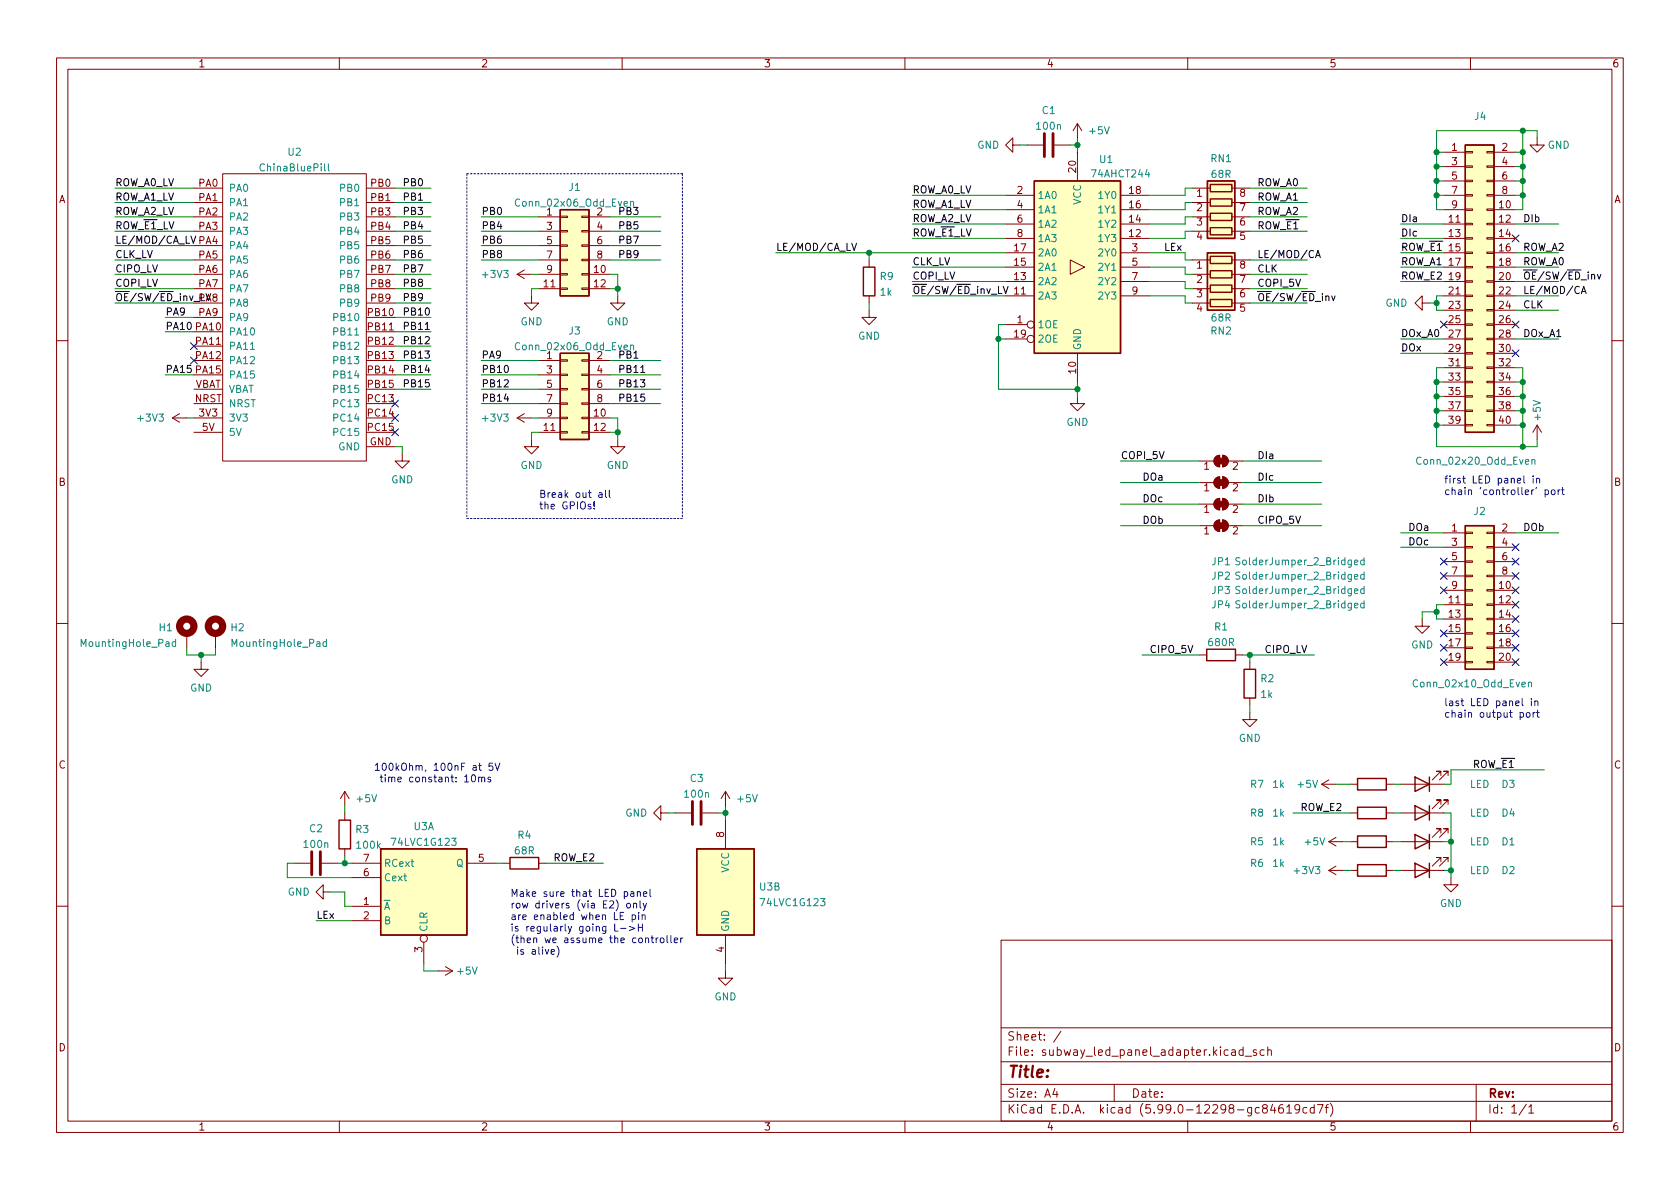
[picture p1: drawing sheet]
<svg xmlns="http://www.w3.org/2000/svg" width="297mm" height="210mm" viewBox="0 0 297 210" stroke-linecap="round" stroke-linejoin="round" font-family="sans-serif">
<g fill="none" stroke="#840000" stroke-width=".18">
<path d="M10 10.2h277v190.1h-277zM12 12.2h273v186.1h-273zM60 10.2v2M110 10.2v2M160 10.2v2M210 10.2v2M260 10.2v2M34.3 33.3h5.1M34.3 35.8h5.1M34.3 38.3h5.1M39.4 30.7h25.4v50.8h-25.4zM64.8 33.3h5"/>
<path d="M64.8 35.8h5M64.8 38.3h5M95.2 38.3h3.9M99.1 38.2h1.2v.3h-1.2zM102.9 38.2h1.2v.3h-1.2zM104.1 38.3h3.8M177.8 39.6h5.1M177.8 37.1h5.1M177.8 34.5h5.1M179.1 25.6v-1.2l-1.3 1.2 1.3 1.3v-1.3h1.2M181.6 25.6h2.8M186.4 25.6h2.8"/>
<path d="M190.5 21.8v2.6M190.5 26.9v5.1M190.5 21.8l-.8 1.3M190.5 21.8l.8 1.3M198.1 39.6h5.1M198.1 37.1h5.1M198.1 34.5h5.1M210.8 33.3h3.2M210.8 35.8h3.2M210.8 38.3h3.2M217.8 33.3h3.2M217.8 35.8h3.2"/>
<path d="M217.8 38.3h3.2M255.3 39.6h3.8M255.3 37.1h3.8M255.3 34.5h3.8M255.3 26.9h3.8M255.3 29.5h3.8M255.3 32h3.8M259.1 39.5h1.2v.2h-1.2zM259.1 37h1.2v.2h-1.2zM259.1 34.4h1.2v.3h-1.2zM259.1 31.9h1.2v.2h-1.2zM259.1 29.3h1.2v.3h-1.2z"/>
<path d="M259.1 26.8h1.2v.2h-1.2zM262.9 39.5h1.3v.2h-1.3zM262.9 37h1.3v.2h-1.3zM262.9 34.4h1.3v.3h-1.3zM262.9 31.9h1.3v.2h-1.3zM262.9 29.3h1.3v.3h-1.3zM262.9 26.8h1.3v.2h-1.3zM264.2 39.6h3.8M264.2 37.1h3.8M264.2 34.5h3.8M264.2 26.9h3.8M264.2 29.5h3.8"/>
<path d="M264.2 32h3.8M271.8 24.4v1.2h1.2l-1.2 1.3-1.3-1.3h1.3M34.3 46h5.1M34.3 48.5h5.1M34.3 51h5.1M34.3 53.6h5.1M34.3 58.7h5.1M34.3 40.9h5.1M34.3 43.4h5.1M34.3 56.1h5.1M64.8 46h5M64.8 48.5h5"/>
<path d="M64.8 51h5M64.8 53.6h5M64.8 58.7h5M64.8 40.9h5M64.8 43.4h5M64.8 56.1h5M91.4 48.5h2.6M91.4 48.5l1.3 .8M92.7 47.7l-1.3 .8M94 52.3v1.3h1.2l-1.2 1.3-1.3-1.3h1.3M95.2 46h3.9M95.2 48.5h3.9"/>
<path d="M95.2 51h3.9M95.2 40.9h3.9M95.2 43.4h3.9M99.1 50.9h1.2v.3h-1.2zM99.1 48.4h1.2v.2h-1.2zM99.1 45.8h1.2v.3h-1.2zM99.1 43.3h1.2v.3h-1.2zM99.1 40.8h1.2v.2h-1.2zM102.9 50.9h1.2v.3h-1.2zM102.9 48.4h1.2v.2h-1.2zM102.9 45.8h1.2v.3h-1.2zM102.9 43.3h1.2v.3h-1.2z"/>
<path d="M102.9 40.8h1.2v.2h-1.2zM104.1 46h3.8M104.1 48.5h3.8M104.1 51h3.8M104.1 40.9h3.8M104.1 43.4h3.8M109.2 52.3v1.3h1.3l-1.3 1.3-1.3-1.3h1.3M153.7 54.9v1.2h1.2l-1.2 1.3-1.3-1.3h1.3M153.7 46v1.2M153.7 52.3v1.3M177.8 57.4h3.8M177.8 52.3h5.1"/>
<path d="M177.8 42.2h5.1M177.8 49.8h5.1M177.8 47.2h5.1M177.8 44.7h5.1M177.8 59.9h3.8M189.2 46l2.6 1.2-2.6 1.3zM198.1 52.3h5.1M198.1 42.2h5.1M198.1 49.8h5.1M198.1 47.2h5.1M198.1 44.7h5.1M210.8 46h3.2"/>
<path d="M210.8 48.5h3.2M210.8 51h3.2M210.8 53.6h3.2M210.8 40.9h3.2M217.8 46h3.2M217.8 48.5h3.2M217.8 51h3.2M217.8 53.6h3.2M217.8 40.9h3.2M251.5 53.6v-1.3l-1.3 1.3 1.3 1.3v-1.3h1.2M255.3 57.4h3.8M255.3 52.3h3.8"/>
<path d="M255.3 42.2h3.8M255.3 49.8h3.8M255.3 47.2h3.8M255.3 44.7h3.8M255.3 59.9h3.8M255.3 54.9h3.8M259.1 59.8h1.2v.3h-1.2zM259.1 57.3h1.2v.2h-1.2zM259.1 54.7h1.2v.3h-1.2zM259.1 52.2h1.2v.2h-1.2zM259.1 49.7h1.2v.2h-1.2zM259.1 47.1h1.2v.3h-1.2z"/>
<path d="M259.1 44.6h1.2v.2h-1.2zM259.1 42h1.2v.3h-1.2zM262.9 59.8h1.3v.3h-1.3zM262.9 57.3h1.3v.2h-1.3zM262.9 54.7h1.3v.3h-1.3zM262.9 52.2h1.3v.2h-1.3zM262.9 49.7h1.3v.2h-1.3zM262.9 47.1h1.3v.3h-1.3zM262.9 44.6h1.3v.2h-1.3zM262.9 42h1.3v.3h-1.3zM264.2 57.4h3.8M264.2 52.3h3.8"/>
<path d="M264.2 42.2h3.8M264.2 49.8h3.8M264.2 47.2h3.8M264.2 44.7h3.8M264.2 59.9h3.8M264.2 54.9h3.8M10 60.2h2M30.5 73.9h2.5M30.5 73.9l1.2 .8M31.7 73.1l-1.2 .8M34.3 73.9h5.1M34.3 76.4h5.1"/>
<path d="M34.3 71.4h5.1M34.3 61.2h5.1M34.3 63.7h5.1M34.3 66.3h5.1M34.3 68.8h5.1M64.8 73.9h5M64.8 76.4h5M64.8 79h5M64.8 71.4h5M64.8 61.2h5M64.8 63.7h5M64.8 66.3h5"/>
<path d="M64.8 68.8h5M91.4 73.9h2.6M91.4 73.9l1.3 .8M92.7 73.1l-1.3 .8M94 77.7v1.3h1.2l-1.2 1.3-1.3-1.3h1.3M95.2 73.9h3.9M95.2 76.4h3.9M95.2 71.4h3.9M95.2 63.7h3.9M95.2 66.3h3.9M95.2 68.8h3.9M99.1 76.3h1.2v.3h-1.2z"/>
<path d="M99.1 73.8h1.2v.2h-1.2zM99.1 71.2h1.2v.3h-1.2zM99.1 68.7h1.2v.3h-1.2zM99.1 66.2h1.2v.2h-1.2zM99.1 63.6h1.2v.3h-1.2zM102.9 76.3h1.2v.3h-1.2zM102.9 73.8h1.2v.2h-1.2zM102.9 71.2h1.2v.3h-1.2zM102.9 68.7h1.2v.3h-1.2zM102.9 66.2h1.2v.2h-1.2zM102.9 63.6h1.2v.3h-1.2zM104.1 73.9h3.8"/>
<path d="M104.1 76.4h3.8M104.1 71.4h3.8M104.1 63.7h3.8M104.1 66.3h3.8M104.1 68.8h3.8M109.2 77.7v1.3h1.3l-1.3 1.3-1.3-1.3h1.3M190.5 70.1v1.3h1.3l-1.3 1.2-1.3-1.2h1.3M190.5 62.5v5.1M255.3 62.5h3.8M255.3 65h3.8M255.3 67.6h3.8M255.3 70.1h3.8"/>
<path d="M255.3 72.6h3.8M255.3 75.2h3.8M259.1 75.1h1.2v.2h-1.2zM259.1 72.5h1.2v.3h-1.2zM259.1 70h1.2v.2h-1.2zM259.1 67.4h1.2v.3h-1.2zM259.1 64.9h1.2v.2h-1.2zM259.1 62.4h1.2v.2h-1.2zM262.9 75.1h1.3v.2h-1.3zM262.9 72.5h1.3v.3h-1.3zM262.9 70h1.3v.2h-1.3zM262.9 67.4h1.3v.3h-1.3z"/>
<path d="M262.9 64.9h1.3v.2h-1.3zM262.9 62.4h1.3v.2h-1.3zM264.2 62.5h3.8M264.2 65h3.8M264.2 67.6h3.8M264.2 70.1h3.8M264.2 72.6h3.8M264.2 75.2h3.8M271.8 75.2l-.8 1.2M271.8 75.2v2.5M271.8 75.2l.7 1.2M285 60.2h2"/>
<path d="M71.1 80.3v1.2h1.3l-1.3 1.3-1.3-1.3h1.3M212.1 93h2.5M212.1 81.5h2.5M212.1 89.1h2.5M212.1 85.3h2.5M214.9 92.2l.7-.3v2.1a1.02 1.02 0 0 1-.9-.7 1.02 1.02 0 0 1 .2-1.1zM214.9 80.8l.7-.3v2a1.02 1.02 0 0 1-.9-.6 1.02 1.02 0 0 1 .2-1.1zM214.9 88.4l.7-.3v2.1a1.02 1.02 0 0 1-.9-.7 1.02 1.02 0 0 1 .2-1.1zM214.9 84.6l.7-.3v2.1a1.02 1.02 0 0 1-.9-.7 1.02 1.02 0 0 1 .2-1.1zM216.2 91.9a1.02 1.02 0 0 1 1 1.1 1.02 1.02 0 0 1-1 1zM216.2 80.5a1.02 1.02 0 0 1 1 1 1.02 1.02 0 0 1-1 1zM216.2 88.1a1.02 1.02 0 0 1 1 1 1.02 1.02 0 0 1-1 1.1z"/>
<path d="M216.2 84.3a1.02 1.02 0 0 1 1 1 1.02 1.02 0 0 1-1 1.1zM217.2 93h2.5M217.2 81.5h2.5M217.2 89.1h2.5M217.2 85.3h2.5M255.3 94.2h3.8M255.3 96.8h3.8M255.3 99.3h3.8M259.1 99.2h1.2v.2h-1.2zM259.1 96.6h1.2v.3h-1.2zM259.1 94.1h1.2v.3h-1.2zM262.9 99.2h1.3v.2h-1.3z"/>
<path d="M262.9 96.6h1.3v.3h-1.3zM262.9 94.1h1.3v.3h-1.3zM264.2 94.2h3.8M264.2 96.8h3.8M264.2 99.3h3.8M10 110.2h2M33 112v2.5M35.6 117.1v1.3h1.2l-1.2 1.2-1.3-1.2h1.3M38.1 112v2.5M212.1 115.8h1.3M218.4 115.8h1.3M221 117.1v1.3"/>
<path d="M251.5 109.5v1.2h1.2l-1.2 1.3-1.3-1.3h1.3M255.3 104.4h3.8M255.3 106.9h3.8M255.3 109.5h3.8M255.3 112h3.8M255.3 114.5h3.8M255.3 117.1h3.8M255.3 101.8h3.8M259.1 117h1.2v.2h-1.2zM259.1 114.4h1.2v.3h-1.2zM259.1 111.9h1.2v.2h-1.2zM259.1 109.3h1.2v.3h-1.2z"/>
<path d="M259.1 106.8h1.2v.3h-1.2zM259.1 104.3h1.2v.2h-1.2zM259.1 101.7h1.2v.3h-1.2zM262.9 117h1.3v.2h-1.3zM262.9 114.4h1.3v.3h-1.3zM262.9 111.9h1.3v.2h-1.3zM262.9 109.3h1.3v.3h-1.3zM262.9 106.8h1.3v.3h-1.3zM262.9 104.3h1.3v.2h-1.3zM262.9 101.7h1.3v.3h-1.3zM264.2 104.4h3.8M264.2 106.9h3.8"/>
<path d="M264.2 109.5h3.8M264.2 112h3.8M264.2 114.5h3.8M264.2 117.1h3.8M264.2 101.8h3.8M285 110.2h2M61 139.9l-.8 1.3M61 139.9v2.6M61 139.9l.7 1.3M128.3 139.9v2.6M128.3 139.9l-.8 1.3M128.3 139.9l.7 1.3"/>
<path d="M221 126v1.2h1.2l-1.2 1.3-1.3-1.3h1.3M221 123.4v1.3M233.7 138.7h2.5M233.7 138.7l1.2 .7M234.9 137.9l-1.2 .8M238.8 138.7h1.2M245.1 138.7h1.3M247.6 138.7h7.7M254.8 137.2v-.8h-.8h.8l-1.6 1.5M256 137.2v-.8h-.7h.7l-1.5 1.5M52.1 152.6h2.8M56.9 152.6h2.8"/>
<path d="M57.1 157.7v-1.2l-1.2 1.2 1.2 1.3v-1.3h1.3M61 143.8v1.2M61 150.1v1.3M62.2 152.6h5.1M62.2 155.2h5.1M82.5 152.6h5.1M88.9 152.6h1.3M95.2 152.6h1.3M116.8 143.8v-1.3l-1.2 1.3 1.2 1.2v-1.2h1.3M119.4 143.8h2.8M124.2 143.8h2.8M128.3 145v5.1"/>
<path d="M234.9 148.8l1.3 .8M234.9 148.8h2.6M234.9 153.9l1.3 .8M234.9 153.9h2.6M236.2 148.1l-1.3 .7M236.2 153.2l-1.3 .7M238.8 143.8h1.2M238.8 148.8h1.2M238.8 153.9h1.2M245.1 143.8h1.3M245.1 148.8h1.3M245.1 153.9h1.3"/>
<path d="M247.6 143.8h7.7M247.6 148.8h7.7M247.6 153.9h7.7M254.8 147.3v-.7h-.8h.8l-1.6 1.5M254.8 142.2v-.7h-.8h.8l-1.6 1.5M254.8 152.4v-.8h-.8h.8l-1.6 1.6M256 147.3v-.7h-.7h.7l-1.5 1.5M256 142.2v-.7h-.7h.7l-1.5 1.5M256 152.4v-.8h-.7h.7l-1.5 1.6M256.5 155.2v1.3h1.3l-1.3 1.2-1.2-1.2h1.2M10 160.2h2M62.2 160.3h5.1"/>
<path d="M62.2 162.8h5.1M74.9 166.6v3.8M77.5 171.7h2.5M78.7 170.9l1.3 .8M80 171.7l-1.3 .8M128.3 171.7v1.3h1.2l-1.2 1.2-1.3-1.2h1.3M128.3 165.3v5.1M177 166.3h108v32h-108zM285 160.2h2M60 198.3v2M110 198.3v2M160 198.3v2"/>
<path d="M177 194.8h108M177 191.8h108M177 187.8h108M177 181.8h108M186.5 192.5l-.4 1h1M186.9 193v1M187.6 182.4l-1.3 1.9M197 191.8v3M210 198.3v2M219.8 185.7l-.4-.1-.3 .3v.4l.1 .3h.6M219.8 185.1v1.5M220.1 186.8h1.2"/>
<path d="M222.1 185.7l-.3-.1-.2 .2v.3l.5 .1v.4h-.5M223.5 196l-.3-.3 .1-.2 .2-.2 .4 .1 .2 .2-.1 .2-.6 .2-.2 .3 .1 .4 .2 .1h.4l.2-.3-.1-.4-.2-.1M223.5 185.7l-.4-.1-.3 .3v.4l.1 .3h.6M224.1 185.8l.3-.2 .3 .1 .1 .9M224.1 185.1v1.5M225 195.3l-.4 1h1M225.4 195.8v1M226.8 195.3a.59 .59 0 0 0-.7 .7v.5l.1 .3h.4l.3-.1v-.5l-.1-.2-.4-.1-.3 .3M227.5 195.8l.4-.5v1.5M227.5 196.8h.9M229.8 196l-.3 .3-.4-.1-.2-.2 .2-.6 .4-.1 .2 .2a.99 .99 0 0 1-.3 1.3h-.3M231.1 195.9l-.5-.1-.2 .3v.4l.1 .3h.6"/>
<path d="M232.4 195.9l-.5-.1-.3 .3v.4l.2 .3h.6M232.4 195.3v1.5M232.9 195.3h1l-.6 1.5M234.3 195.8h.6M234.9 195.3l-.4 .2v1.3M235.2 195.1a1.72 1.72 0 0 1 0 2.3M260 198.3v2M261 191.8v6.5M269.9 195.3l-1.3 1.9M270.3 195.8l.4-.5v1.5M270.3 196.8h.9"/>
<circle cx="182.2" cy="59.9" r=".63"/>
<circle cx="182.2" cy="57.4" r=".63"/>
<circle cx="74.9" cy="166" r=".63"/>
</g>
<g fill="#ffffc2" stroke="#ffffc2" stroke-width=".18">
<path d="M213.5 44.7h4.8v10.2h-4.8z"/>
<path d="M182.9 32h15.2v30.5h-15.2z"/>
<path d="M213.5 32h4.8v10.2h-4.8z"/>
<path d="M67.3 150.1h15.2v15.2h-15.2z"/>
<path d="M123.2 150.1h10.1v15.2h-10.1z"/>
<path d="M259.1 25.6h5.1v50.8h-5.1z"/>
<path d="M99.1 62.5h5v15.2h-5z"/>
<path d="M259.1 93h5.1v25.4h-5.1z"/>
<path d="M99.1 37.1h5v15.2h-5z"/>
</g>
<g fill="none" stroke="#840000" stroke-width=".25">
<path d="M99.1 37.1h5v15.2h-5zM182.9 32h15.2v30.5h-15.2zM213.5 32h4.8v10.2h-4.8zM214 32.6h3.8v1.3h-3.8zM214 35.2h3.8v1.2h-3.8zM214 37.7h3.8v1.3h-3.8zM259.1 25.6h5.1v50.8h-5.1zM152.7 47.2h2v5.1h-2zM213.5 44.7h4.8v10.2h-4.8zM214 45.3h3.8v1.3h-3.8zM214 47.9h3.8v1.2h-3.8zM214 50.4h3.8v1.3h-3.8z"/>
<path d="M214 53h3.8v1.2h-3.8zM214 40.3h3.8v1.2h-3.8zM99.1 62.5h5v15.2h-5zM259.1 93h5.1v25.4h-5.1zM213.4 114.8h5v2h-5zM220 118.4h2v5h-2zM240 137.7h5.1v2h-5.1zM250.2 137.4l2.5 1.3-2.5 1.2zM252.7 137.4v2.5M59.9 145h2.1v5.1h-2.1zM67.3 150.1h15.2v15.2h-15.2zM90.2 151.6h5v2.1h-5z"/>
<path d="M123.2 150.1h10.1v15.2h-10.1zM240 142.7h5.1v2.1h-5.1zM240 147.8h5.1v2.1h-5.1zM240 152.9h5.1v2h-5.1zM250.2 147.6l2.5 1.2-2.5 1.3zM250.2 142.5l2.5 1.3-2.5 1.2zM250.2 152.6l2.5 1.3-2.5 1.3zM252.7 142.5v2.5M252.7 147.6v2.5M252.7 152.6v2.6"/>
</g>
<g fill="none" stroke="#840000" stroke-width="1.3">
<circle cx="33" cy="110.7" r="1.27"/>
<circle cx="38.1" cy="110.7" r="1.27"/>
</g>
<g fill="none" stroke="#008484" stroke-width=".18">
<path d="M57.4 29v1.1l.2 .1M58.1 29v1.1l.1 .1M111.5 35.7l.2-.1 .3 .1v.8M111.5 35.6v.9M44.3 61.8h.7M111.5 61.1l.2-.1 .3 .1v.8M111.5 61v.9M219.2 98.7l-.5-.1-.1 .1v.4l.5 .2 .1 .3-.2 .3-.5-.1M239.5 99.5l.6-.2-.1-.2-.3-.1-.2 .2v.6h.5M241.2 99.1l-.4-.1-.2 .3 .1 .5h.5M241.2 98.6v1.3M270.9 81.4l.1-.1h.3l.1 .8"/>
<path d="M270.9 81.3v.8M31 113.5h-.3l-.3 .2 .2 .6h.4M31 113.1v1.2M57.7 113.5h-.3l-.3 .2 .1 .6h.5M57.7 113.1v1.2M219.2 106.3l-.5-.1-.1 .2v.3l.5 .3 .1 .3-.2 .2-.5-.1M219.2 103.8l-.5-.1-.1 .1v.4l.5 .2 .1 .3-.2 .3-.5-.1M219.2 101.2h-.5l-.1 .1v.3l.5 .3 .1 .3-.2 .2h-.5M239.5 107.1l.6-.1-.1-.3h-.3l-.2 .1v.6h.5M239.5 104.5l.6-.1-.1-.2-.3-.1-.2 .2v.6h.5M239.5 102l.6-.1-.1-.3h-.3l-.2 .2v.6h.5M241.2 106.7h-.4l-.2 .2 .1 .5h.5"/>
<path d="M241.2 104.2l-.4-.1-.2 .3 .1 .5h.5M241.2 101.6h-.4l-.2 .2 .1 .6h.5M241.2 101.2v1.2M241.2 103.7v1.3M241.2 106.2v1.3M270.2 120.7l.2-.1 .3 .1 .1 .8M270.2 120.6v.9"/>
</g>
<path d="M184.7 23.6v4.1M186.2 23.6v4.1M55.1 150.6v4.1M56.6 150.6v4.1M122.4 141.7v4.1M124 141.7v4.1" fill="none" stroke="#840000" stroke-width=".51"/>
<g fill="#840000" stroke="#840000" stroke-width=".18">
<path d="M214.9 92.2l.7-.3v2.1a1.02 1.02 0 0 1-.9-.7 1.02 1.02 0 0 1 .2-1.1z"/>
<path d="M216.2 91.9a1.02 1.02 0 0 1 1 1.1 1.02 1.02 0 0 1-1 1z"/>
<path d="M215.4 92.5h1v1h-1z"/>
<path d="M214.9 80.8l.7-.3v2a1.02 1.02 0 0 1-.9-.6 1.02 1.02 0 0 1 .2-1.1z"/>
<path d="M216.2 80.5a1.02 1.02 0 0 1 1 1 1.02 1.02 0 0 1-1 1z"/>
<path d="M215.4 81h1v1h-1z"/>
<path d="M214.9 88.4l.7-.3v2.1a1.02 1.02 0 0 1-.9-.7 1.02 1.02 0 0 1 .2-1.1z"/>
<path d="M216.2 88.1a1.02 1.02 0 0 1 1 1 1.02 1.02 0 0 1-1 1.1z"/>
<path d="M215.4 88.6h1v1.1h-1z"/>
<path d="M214.9 84.6l.7-.3v2.1a1.02 1.02 0 0 1-.9-.7 1.02 1.02 0 0 1 .2-1.1z"/>
<path d="M216.2 84.3a1.02 1.02 0 0 1 1 1 1.02 1.02 0 0 1-1 1.1z"/>
<path d="M215.4 84.8h1v1h-1z"/>
</g>
<path d="M33.8 41.7l.4 1.3 .4-1.3M75.2 58.3h.7M150.6 43l.4 1.3 .4-1.3M232.6 45.6l.4-1.3 .5 1.3M232.7 45.2h.6M279.6 51.9l.4-1.3 .4 1.3M279.7 51.5h.6M113.3 65.9h.7" fill="none" stroke="#000" stroke-width=".18"/>
<g fill="none" stroke="#0000c2" stroke-width=".18">
<path d="M104.5 89.2h-.3l-.2 .1v.2l.5 .1v.3h-.5M105.1 89.9v.1M105.1 88.7v.8M105.9 87.2h.5l.1 .8M106.5 87.4l-.5 .1-.2 .2 .2 .3 .5-.1M107.1 86.7v1.1l.1 .2M107.7 86.7v1.1l.2 .2M269.4 84.2v1l.2 .2M271.1 84.2v.1M271.1 84.6v.8M271.7 84.7l.2-.1h.3v.8M271.7 84.6v.8"/>
<path d="M273.2 86.7l.4-.1 .2 .3-.1 .5h-.5M273.2 86.6v1.3M274.3 86.7l.2-.1 .4 .1v.5l-.1 .2-.3 .1-.2-.2zM275.5 86.6v.9M275.8 86.6l-.3 .3M276.1 86.6h.5M276.3 86.2v1.1l.3 .2M83.5 137.1l.2-.1a.68 .68 0 0 1 .4 .6 .68 .68 0 0 1-.4 .7l-.2-.2-.1-.3zM84.6 137.5l.2-.1 .3 .1 .1 .8M84.6 135.4h.5M84.6 137.4v.9M84.8 135v1l.3 .2"/>
<path d="M85.2 137.6l.1-.2 .4 .1v.8M86.7 137.5l-.3-.1-.1 .2v.2l.4 .1v.3h-.4M87.1 135h-.6l-.1 .6 .2-.2 .4 .1 .2 .2-.1 .4-.2 .1-.5-.1M87.5 135l.4 1.2 .5-1.2M268.8 126.1l.3-.1 .3 .2-.1 .6h-.5M269.1 123.5v1.1l.2 .2M269.9 126.1l.2-.1 .4 .1v.5l-.1 .2h-.3l-.2-.1zM270.8 123.5v.1M270.8 123.9v.9M271.1 126v.8M271.4 124.1l.2-.2 .3 .1v.8M271.4 123.9v.9"/>
<path d="M271.4 126l-.3 .2M271.7 126h.5M271.9 125.6v1.1l.3 .1M110.9 159.8l.3-.1 .3 .3v.3l-.3 .3-.3-.1-.1-.2zM111.5 157.7h.5l.1 .8M112 159.8l.2-.1 .3 .1 .1 .8M112 159.7v.9M112.1 158h-.4l-.2 .2 .2 .3h.4M112.7 157.8l.2-.1h.3v.8M112.7 157.7v.8M113.2 159.3v1.1l.1 .2M113.7 159.7l.3 .9"/>
<path d="M113.8 158.1l.6-.1-.1-.3h-.3l-.2 .2v.6h.5M114.3 159.7l-.4 1.2-.2 .1M114.9 157.3v1l.2 .2M97.4 168.3l.6-.1v-.2l-.4-.1-.2 .2 .1 .6h.5M98.5 167.3a1.46 1.46 0 0 1 0 1.9M108.7 163.4v1.3h.6M109.7 164.2h1M110.3 161.3h-.6v1.3h.6M111.3 163.8l1 .4-1 .3M111.8 161.8h.3l.3 .2-.1 .6h-.5M111.8 161.8v1.2M112.9 163.4v1.3"/>
<path d="M112.9 164h.7M112.9 161.3v.2M112.9 161.8v.8M113.5 161.9l.2-.1h.3l.1 .8M113.5 161.8v.8M113.6 163.4v1.3M115.1 165.9h.5M115.3 165.4v1.1l.3 .2M116 165.9v.8M116.4 165.9l-.4 .2M116.9 165.9h.3l.2 .2v.4l-.2 .2-.3-.1-.2-.1zM117.9 165.4v1.1l.2 .2"/>
<path d="M118.6 165.4v1.1l.2 .2M119.2 166.3l.6-.1v-.3h-.4l-.2 .1 .1 .6h.5M120.4 165.9v.8M120.7 165.9l-.3 .2"/>
</g>
<path d="M82.5 30.7h38.1M82.5 30.7v61M120.6 30.7v61M120.6 91.7h-38.1" fill="none" stroke="#0000c2" stroke-width=".18" stroke-dasharray=".3 .3"/>
<g fill="none" stroke="#008400" stroke-width=".18">
<path d="M20.3 38.3h14M20.3 35.8h14M20.3 33.3h14M69.8 38.3h6.4M69.8 35.8h6.4M69.8 33.3h6.4M85.1 38.3h10.1M107.9 38.3h8.9M161.3 34.5h16.5M161.3 39.6h16.5M161.3 37.1h16.5M180.3 25.6h1.3"/>
<path d="M189.2 25.6h1.3M190.5 24.4v2.5M210.8 33.3h-1.3v1.2h-6.3M210.8 38.3h-1.3v1.3h-6.3M210.8 35.8h-1.3v1.3h-6.3M221 38.3h10.1M221 35.8h10.1M221 33.3h10.1M247.6 39.6h7.7M254 34.5h1.3M254 32h1.3M254 29.5h1.3"/>
<path d="M254 26.9h1.3M268 34.5h1.2M268 39.6h7.6M268 32h1.2M268 29.5h1.2M268 26.9h1.2M269.2 23.1v14h-1.2M271.8 24.4v-1.3h-17.8v14h1.3M20.3 51h14M20.3 48.5h14M20.3 40.9h14M20.3 43.4h14"/>
<path d="M20.3 46h14M20.3 53.6h14M29.2 56.1h5.1M29.2 58.7h5.1M69.8 51h6.4M69.8 48.5h6.4M69.8 40.9h6.4M69.8 43.4h6.4M69.8 46h6.4M69.8 53.6h6.4M69.8 56.1h6.4M69.8 58.7h6.4"/>
<path d="M85.1 40.9h10.1M85.1 43.4h10.1M85.1 46h10.1M94 48.5h1.2M95.2 51h-1.2v1.3M107.9 48.5h1.3v3.8M107.9 51h1.3M107.9 40.9h8.9M107.9 43.4h8.9M107.9 46h8.9M137.2 44.7h40.6M153.7 44.7v1.3"/>
<path d="M153.7 53.6v1.3M161.3 47.2h16.5M161.3 49.8h16.5M161.3 52.3h16.5M161.3 42.2h16.5M176.5 59.9h1.3M177.8 57.4h-1.3v11.4h14M203.2 49.8h6.3v1.2h1.3M203.2 47.2h6.3v1.3h1.3M203.2 44.7h6.3v1.3h1.3M203.2 52.3h6.3v1.3h1.3M210.8 40.9h-1.3v1.3h-6.3"/>
<path d="M221 51h10.1M221 48.5h10.1M221 40.9h10.1M221 46h10.1M221 53.6h10.1M247.6 44.7h7.7M247.6 47.2h7.7M247.6 49.8h7.7M247.6 42.2h7.7M247.6 59.9h7.7M252.7 53.6h1.3M255.3 52.3h-1.3v2.6h1.3"/>
<path d="M268 44.7h7.6M268 47.2h7.6M268 49.8h7.6M268 52.3h7.6M268 59.9h7.6M268 54.9h7.6M29.2 66.3h5.1M33 73.9h1.3M69.8 68.8h6.4M69.8 66.3h6.4M69.8 63.7h6.4M69.8 79h1.3v1.3"/>
<path d="M69.8 61.2h6.4M85.1 68.8h10.1M85.1 66.3h10.1M85.1 63.7h10.1M85.1 71.4h10.1M94 73.9h1.2M95.2 76.4h-1.2v1.3M107.9 73.9h1.3v3.8M107.9 68.8h8.9M107.9 66.3h8.9M107.9 63.7h8.9M107.9 71.4h8.9"/>
<path d="M107.9 76.4h1.3M190.5 67.6v2.5M247.6 62.5h7.7M254 72.6h1.3M254 70.1h1.3M254 75.2h1.3M254 67.6h1.3M255.3 65h-1.3v14h17.8v-1.3M268 72.6h1.2M268 70.1h1.2M268 75.2h1.2M268 67.6h1.2"/>
<path d="M268 65h1.2v14M198.1 81.5h14M198.1 93h14M198.1 89.1h14M198.1 85.3h14M219.7 81.5h14M219.7 93h14M219.7 89.1h14M219.7 85.3h14M247.6 94.2h7.7M247.6 96.8h7.7M268 94.2h7.6"/>
<path d="M33 114.5v1.3h5.1v-1.3M35.6 115.8v1.3M201.9 115.8h10.2M219.7 115.8h12.7M221 115.8v1.3M254 108.2h-2.5v1.3M255.3 106.9h-1.3v2.6h1.3M221 124.7v1.3M236.2 138.7h2.6M246.4 138.7h1.2M273 136.1h-16.5v2.6h-1.2M52.1 152.6h-1.3v2.6h11.4"/>
<path d="M58.4 157.7h2.6v2.6h1.2M59.7 152.6h2.5M61 142.5v1.3M61 151.4v1.2M87.6 152.6h1.3M96.5 152.6h10.2M118.1 143.8h1.3M127 143.8h1.3M128.3 142.5v2.5M228.6 143.8h10.2M237.5 153.9h1.3M237.5 148.8h1.3"/>
<path d="M246.4 143.8h1.2M246.4 153.9h1.2M246.4 148.8h1.2M255.3 143.8h1.2v11.4M255.3 153.9h1.2M255.3 148.8h1.2M55.9 162.8h6.3M74.9 170.4v1.3h2.6M128.3 170.4v1.3"/>
</g>
<g fill="none" stroke="#000084" stroke-width=".18">
<path d="M254.7 56.8l1.2 1.2M255.9 56.8l-1.2 1.2M267.4 41.5l1.2 1.3M267.4 56.8l1.2 1.2M268.6 41.5l-1.2 1.3M268.6 56.8l-1.2 1.2M33.7 60.6l1.2 1.2M33.7 63.1l1.2 1.3M34.9 60.6l-1.2 1.2M34.9 63.1l-1.2 1.3M69.2 75.8l1.3 1.3M69.2 73.3l1.3 1.2"/>
<path d="M69.2 70.8l1.3 1.2M70.5 75.8l-1.3 1.3M70.5 73.3l-1.3 1.2M70.5 70.8l-1.3 1.2M267.4 61.9l1.2 1.2M268.6 61.9l-1.2 1.2M254.7 98.7l1.2 1.2M255.9 98.7l-1.2 1.2M267.4 98.7l1.2 1.2M267.4 96.2l1.2 1.2M268.6 98.7l-1.2 1.2M268.6 96.2l-1.2 1.2"/>
<path d="M254.7 103.8l1.2 1.2M254.7 101.2l1.2 1.3M254.7 116.5l1.2 1.2M254.7 113.9l1.2 1.3M254.7 111.4l1.2 1.2M255.9 111.4l-1.2 1.2M255.9 103.8l-1.2 1.2M255.9 116.5l-1.2 1.2M255.9 113.9l-1.2 1.3M255.9 101.2l-1.2 1.3M267.4 111.4l1.2 1.2M267.4 113.9l1.2 1.3"/>
<path d="M267.4 101.2l1.2 1.3M267.4 103.8l1.2 1.2M267.4 116.5l1.2 1.2M267.4 106.3l1.2 1.2M267.4 108.9l1.2 1.2M268.6 111.4l-1.2 1.2M268.6 113.9l-1.2 1.3M268.6 103.8l-1.2 1.2M268.6 101.2l-1.2 1.3M268.6 116.5l-1.2 1.2M268.6 106.3l-1.2 1.2M268.6 108.9l-1.2 1.2"/>
</g>
<g fill="#008400" stroke="#008400" stroke-width=".18">
<circle cx="190.5" cy="68.8" r=".46"/>
<circle cx="221" cy="115.8" r=".46"/>
<circle cx="254" cy="70.1" r=".46"/>
<circle cx="254" cy="72.6" r=".46"/>
<circle cx="254" cy="67.6" r=".46"/>
<circle cx="254" cy="75.2" r=".46"/>
<circle cx="190.5" cy="25.6" r=".46"/>
<circle cx="269.2" cy="75.2" r=".46"/>
<circle cx="269.2" cy="79" r=".46"/>
<circle cx="254" cy="53.6" r=".46"/>
<circle cx="269.2" cy="67.6" r=".46"/>
<circle cx="269.2" cy="70.1" r=".46"/>
<circle cx="269.2" cy="72.6" r=".46"/>
<circle cx="254" cy="29.5" r=".46"/>
<circle cx="254" cy="32" r=".46"/>
<circle cx="269.2" cy="29.5" r=".46"/>
<circle cx="269.2" cy="32" r=".46"/>
<circle cx="269.2" cy="23.1" r=".46"/>
<circle cx="269.2" cy="26.9" r=".46"/>
<circle cx="254" cy="34.5" r=".46"/>
<circle cx="254" cy="26.9" r=".46"/>
<circle cx="256.5" cy="148.8" r=".46"/>
<circle cx="256.5" cy="153.9" r=".46"/>
<circle cx="254" cy="108.2" r=".46"/>
<circle cx="269.2" cy="34.5" r=".46"/>
<circle cx="109.2" cy="76.4" r=".46"/>
<circle cx="35.6" cy="115.8" r=".46"/>
<circle cx="128.3" cy="143.8" r=".46"/>
<circle cx="61" cy="152.6" r=".46"/>
<circle cx="109.2" cy="51" r=".46"/>
<circle cx="153.7" cy="44.7" r=".46"/>
<circle cx="176.5" cy="59.9" r=".46"/>
</g>
<text font-size="2.8" fill="#840000" x="178" y="190.6">Title:</text>
<g font-size="2.1" fill="#840000">
<text x="178" y="184">Sheet: /</text>
<text x="178" y="186.7">File: subway_led_panel_adapter.kicad_sch</text>
<text x="178" y="196.9">KiCad E.D.A. kicad (5.99.0-12298-gc84619cd7f)</text>
<text x="178" y="194.1">Size: A4</text>
<text x="200" y="194.1">Date:</text>
<text x="263" y="194.1">Rev:</text>
<text x="263" y="196.9">Id: 1/1</text>
</g>
<g font-size="1.8" fill="#840000">
<text x="35" y="11.9">1</text>
<text x="85" y="11.9">2</text>
<text x="135" y="11.9">3</text>
<text x="185" y="11.9">4</text>
<text x="235" y="11.9">5</text>
<text x="285" y="11.9">6</text>
<text x="256.7" y="26.7">1</text>
<text x="256.7" y="29.2">3</text>
<text x="265.6" y="26.7">2</text>
<text x="265.6" y="29.2">4</text>
<text x="10.3" y="35.9">A</text>
<text x="35.1" y="33">PA0</text>
<text x="35.1" y="35.6">PA1</text>
<text x="65.6" y="33">PB0</text>
<text x="65.6" y="35.6">PB1</text>
<text x="179.8" y="34.3">2</text>
<text x="190.2" y="30.4" transform="rotate(-90 190.2 30.4)">20</text>
<text x="199.7" y="34.3">18</text>
<text x="211.6" y="34.8">1</text>
<text x="219.2" y="34.8">8</text>
<text x="256.7" y="31.7">5</text>
<text x="256.7" y="34.3">7</text>
<text x="265.6" y="31.7">6</text>
<text x="265.6" y="34.3">8</text>
<text x="285.3" y="35.9">A</text>
<text x="35.1" y="38.1">PA2</text>
<text x="35.1" y="40.6">PA3</text>
<text x="65.6" y="38.1">PB3</text>
<text x="65.6" y="40.6">PB4</text>
<text x="96.7" y="38.1">1</text>
<text x="96.7" y="40.6">3</text>
<text x="105.6" y="38.1">2</text>
<text x="105.6" y="40.6">4</text>
<text x="179.8" y="36.8">4</text>
<text x="179.8" y="39.4">6</text>
<text x="179.8" y="41.9">8</text>
<text x="199.7" y="41.9">12</text>
<text x="199.7" y="39.4">14</text>
<text x="199.7" y="36.8">16</text>
<text x="211.6" y="37.3">2</text>
<text x="211.6" y="39.9">3</text>
<text x="219.2" y="39.9">6</text>
<text x="219.2" y="37.3">7</text>
<text x="256.2" y="39.4">11</text>
<text x="256.2" y="41.9">13</text>
<text x="256.7" y="36.8">9</text>
<text x="265.1" y="36.8">10</text>
<text x="265.1" y="39.4">12</text>
<text x="265.1" y="41.9">14</text>
<text x="35.1" y="43.2">PA4</text>
<text x="35.1" y="45.7">PA5</text>
<text x="65.6" y="43.2">PB5</text>
<text x="65.6" y="45.7">PB6</text>
<text x="96.7" y="43.2">5</text>
<text x="96.7" y="45.7">7</text>
<text x="105.6" y="43.2">6</text>
<text x="105.6" y="45.7">8</text>
<text x="179.4" y="47">15</text>
<text x="179.4" y="44.4">17</text>
<text x="200.2" y="44.4">3</text>
<text x="200.2" y="47">5</text>
<text x="211.6" y="47.5">1</text>
<text x="211.6" y="42.4">4</text>
<text x="219.2" y="47.5">8</text>
<text x="219.2" y="42.4">5</text>
<text x="256.2" y="44.4">15</text>
<text x="256.2" y="47">17</text>
<text x="265.1" y="44.4">16</text>
<text x="265.1" y="47">18</text>
<text x="35.1" y="48.3">PA6</text>
<text x="35.1" y="50.8">PA7</text>
<text x="65.6" y="48.3">PB7</text>
<text x="65.6" y="50.8">PB8</text>
<text x="65.6" y="53.3">PB9</text>
<text x="96.2" y="50.8">11</text>
<text x="96.7" y="48.3">9</text>
<text x="105.1" y="48.3">10</text>
<text x="105.1" y="50.8">12</text>
<text x="179.4" y="52.1">11</text>
<text x="179.4" y="49.5">13</text>
<text x="200.2" y="49.5">7</text>
<text x="200.2" y="52.1">9</text>
<text x="211.6" y="50">2</text>
<text x="211.6" y="52.6">3</text>
<text x="219.2" y="52.6">6</text>
<text x="219.2" y="50">7</text>
<text x="256.2" y="49.5">19</text>
<text x="256.2" y="52.1">21</text>
<text x="265.1" y="49.5">20</text>
<text x="265.1" y="52.1">22</text>
<text x="35.1" y="55.9">PA9</text>
<text x="65.1" y="55.9">PB10</text>
<text x="65.1" y="58.4">PB11</text>
<text x="179.4" y="59.7">19</text>
<text x="179.8" y="57.1">1</text>
<text x="211.6" y="55.1">4</text>
<text x="219.2" y="55.1">5</text>
<text x="256.2" y="54.6">23</text>
<text x="256.2" y="57.1">25</text>
<text x="256.2" y="59.7">27</text>
<text x="265.1" y="54.6">24</text>
<text x="265.1" y="57.1">26</text>
<text x="265.1" y="59.7">28</text>
<text x="34.6" y="61">PA11</text>
<text x="34.6" y="63.5">PA12</text>
<text x="65.1" y="61">PB12</text>
<text x="65.1" y="63.5">PB13</text>
<text x="96.7" y="63.5">1</text>
<text x="105.6" y="63.5">2</text>
<text x="256.2" y="62.2">29</text>
<text x="256.2" y="64.8">31</text>
<text x="265.1" y="62.2">30</text>
<text x="265.1" y="64.8">32</text>
<text x="34.4" y="71.1">NRST</text>
<text x="34.4" y="68.6">VBAT</text>
<text x="65.1" y="66">PB14</text>
<text x="65.1" y="68.6">PB15</text>
<text x="65.1" y="71.1">PC13</text>
<text x="96.7" y="66">3</text>
<text x="96.7" y="68.6">5</text>
<text x="96.7" y="71.1">7</text>
<text x="105.6" y="66">4</text>
<text x="105.6" y="68.6">6</text>
<text x="105.6" y="71.1">8</text>
<text x="190.2" y="66" transform="rotate(-90 190.2 66)">10</text>
<text x="256.2" y="67.3">33</text>
<text x="256.2" y="69.8">35</text>
<text x="265.1" y="67.3">34</text>
<text x="265.1" y="69.8">36</text>
<text x="35.3" y="73.7">3V3</text>
<text x="35.7" y="76.2">5V</text>
<text x="65.1" y="73.7">PC14</text>
<text x="65.1" y="76.2">PC15</text>
<text x="96.2" y="76.2">11</text>
<text x="96.7" y="73.7">9</text>
<text x="105.1" y="73.7">10</text>
<text x="105.1" y="76.2">12</text>
<text x="256.2" y="72.4">37</text>
<text x="256.2" y="74.9">39</text>
<text x="265.1" y="72.4">38</text>
<text x="265.1" y="74.9">40</text>
<text x="65.3" y="78.7">GND</text>
<text x="212.9" y="83.1">1</text>
<text x="217.9" y="83.1">2</text>
<text x="10.3" y="85.9">B</text>
<text x="212.9" y="86.9">1</text>
<text x="217.9" y="86.9">2</text>
<text x="285.3" y="85.9">B</text>
<text x="212.9" y="94.5">1</text>
<text x="212.9" y="90.7">1</text>
<text x="217.9" y="94.5">2</text>
<text x="217.9" y="90.7">2</text>
<text x="256.7" y="94">1</text>
<text x="265.6" y="94">2</text>
<text x="256.7" y="96.5">3</text>
<text x="256.7" y="99.1">5</text>
<text x="256.7" y="101.6">7</text>
<text x="265.6" y="96.5">4</text>
<text x="265.6" y="99.1">6</text>
<text x="265.6" y="101.6">8</text>
<text x="256.2" y="106.7">11</text>
<text x="256.7" y="104.1">9</text>
<text x="265.1" y="104.1">10</text>
<text x="265.1" y="106.7">12</text>
<text x="256.2" y="109.2">13</text>
<text x="256.2" y="111.8">15</text>
<text x="265.1" y="109.2">14</text>
<text x="265.1" y="111.8">16</text>
<text x="256.2" y="114.3">17</text>
<text x="256.2" y="116.8">19</text>
<text x="265.1" y="114.3">18</text>
<text x="265.1" y="116.8">20</text>
<text x="10.3" y="135.9">C</text>
<text x="285.3" y="135.9">C</text>
<text x="128" y="148.1" transform="rotate(-90 128 148.1)">8</text>
<text x="64.3" y="154.9">6</text>
<text x="64.3" y="152.4">7</text>
<text x="84.6" y="152.4">5</text>
<text x="64.3" y="160">1</text>
<text x="64.3" y="162.6">2</text>
<text x="74.7" y="168.4" transform="rotate(-90 74.7 168.4)">3</text>
<text x="128" y="168.4" transform="rotate(-90 128 168.4)">4</text>
<text x="10.3" y="185.9">D</text>
<text x="285.3" y="185.9">D</text>
<text x="35" y="199.9">1</text>
<text x="85" y="199.9">2</text>
<text x="135" y="199.9">3</text>
<text x="185" y="199.9">4</text>
<text x="235" y="199.9">5</text>
<text x="285" y="199.9">6</text>
</g>
<g font-size="1.8" fill="#008484">
<text x="183.4" y="22.9">100n</text>
<text x="184.3" y="20.2">C1</text>
<text x="192.7" y="23.7">+5V</text>
<text x="260.7" y="21.2">J4</text>
<text x="50.9" y="27.5">U2</text>
<text x="172.8" y="26.3">GND</text>
<text x="194.4" y="28.8">U1</text>
<text x="214.1" y="28.7">RN1</text>
<text x="273.6" y="26.3">GND</text>
<text x="40.4" y="33.9">PA0</text>
<text x="46.4" y="30.3">ChinaBluePill</text>
<text x="60.3" y="33.9">PB0</text>
<text x="100.6" y="33.7">J1</text>
<text x="183.4" y="35.2">1A0</text>
<text x="193.2" y="31.4">74AHCT244</text>
<text x="194.5" y="35.2">1Y0</text>
<text x="214.3" y="31.4">68R</text>
<text x="40.4" y="36.4">PA1</text>
<text x="40.4" y="39">PA2</text>
<text x="40.4" y="41.5">PA3</text>
<text x="60.3" y="36.4">PB1</text>
<text x="60.3" y="39">PB3</text>
<text x="60.3" y="41.5">PB4</text>
<text x="91.5" y="36.5">Conn_02x06_Odd_Even</text>
<text x="183.4" y="37.7">1A1</text>
<text x="183.4" y="40.3">1A2</text>
<text x="191.1" y="36.2" transform="rotate(-90 191.1 36.2)">VCC</text>
<text x="194.5" y="40.3">1Y2</text>
<text x="194.5" y="37.7">1Y1</text>
<text x="40.4" y="44.1">PA4</text>
<text x="40.4" y="46.6">PA5</text>
<text x="60.3" y="44.1">PB5</text>
<text x="60.3" y="46.6">PB6</text>
<text x="183.4" y="47.9">2A1</text>
<text x="183.4" y="45.3">2A0</text>
<text x="183.4" y="42.8">1A3</text>
<text x="194.5" y="42.8">1Y3</text>
<text x="194.5" y="45.3">2Y0</text>
<text x="194.5" y="47.9">2Y1</text>
<text x="40.4" y="49.1">PA6</text>
<text x="40.4" y="51.7">PA7</text>
<text x="60.3" y="49.1">PB7</text>
<text x="60.3" y="51.7">PB8</text>
<text x="85.5" y="49.1">+3V3</text>
<text x="155.6" y="49.5">R9</text>
<text x="155.7" y="52.3">1k</text>
<text x="183.4" y="53">2A3</text>
<text x="183.4" y="50.4">2A2</text>
<text x="194.5" y="50.4">2Y2</text>
<text x="194.5" y="53">2Y3</text>
<text x="40.4" y="59.3">PA10</text>
<text x="40.4" y="54.2">PA8</text>
<text x="40.4" y="56.8">PA9</text>
<text x="59.3" y="56.8">PB10</text>
<text x="59.3" y="59.3">PB11</text>
<text x="60.3" y="54.2">PB9</text>
<text x="92" y="57.5">GND</text>
<text x="100.6" y="59.1">J3</text>
<text x="107.3" y="57.5">GND</text>
<text x="183.4" y="58">1OE</text>
<text x="214.1" y="59.1">RN2</text>
<text x="214.3" y="56.8">68R</text>
<text x="244.9" y="54.2">GND</text>
<text x="40.4" y="61.8">PA11</text>
<text x="40.4" y="64.4">PA12</text>
<text x="59.3" y="61.8">PB12</text>
<text x="59.3" y="64.4">PB13</text>
<text x="91.5" y="61.9">Conn_02x06_Odd_Even</text>
<text x="151.7" y="60.1">GND</text>
<text x="183.4" y="60.6">2OE</text>
<text x="191.1" y="62" transform="rotate(-90 191.1 62)">GND</text>
<text x="40.4" y="66.9">PA15</text>
<text x="40.4" y="69.5">VBAT</text>
<text x="59.3" y="66.9">PB14</text>
<text x="59.3" y="69.5">PB15</text>
<text x="24.5" y="74.5">+3V3</text>
<text x="40.4" y="74.5">3V3</text>
<text x="40.4" y="77.1">5V</text>
<text x="40.4" y="72">NRST</text>
<text x="59.3" y="72">PC13</text>
<text x="59.3" y="74.5">PC14</text>
<text x="59.3" y="77.1">PC15</text>
<text x="85.5" y="74.5">+3V3</text>
<text x="188.5" y="75.3">GND</text>
<text x="272.4" y="74.2" transform="rotate(-90 272.4 74.2)">+5V</text>
<text x="59.8" y="79.6">GND</text>
<text x="92" y="82.9">GND</text>
<text x="107.3" y="82.9">GND</text>
<text x="250.9" y="82.2">Conn_02x20_Odd_Even</text>
<text x="69.2" y="85.5">GND</text>
<text x="260.6" y="91.1">J2</text>
<text x="214.3" y="99.9">JP1</text>
<text x="219.1" y="99.9">SolderJumper_2_Bridged</text>
<text x="214.3" y="107.6">JP4</text>
<text x="214.3" y="105">JP3</text>
<text x="214.3" y="102.5">JP2</text>
<text x="219.1" y="107.6">SolderJumper_2_Bridged</text>
<text x="219.1" y="105">SolderJumper_2_Bridged</text>
<text x="219.1" y="102.5">SolderJumper_2_Bridged</text>
<text x="28.2" y="111.6">H1</text>
<text x="40.9" y="111.6">H2</text>
<text x="214.8" y="111.5">R1</text>
<text x="14.7" y="114.4">MountingHole_Pad</text>
<text x="41.4" y="114.4">MountingHole_Pad</text>
<text x="213.8" y="114.2">680R</text>
<text x="249.5" y="114.7">GND</text>
<text x="33.6" y="122.3">GND</text>
<text x="222.9" y="120.6">R2</text>
<text x="223" y="123.4">1k</text>
<text x="250.3" y="121.5">Conn_02x10_Odd_Even</text>
<text x="219" y="131.2">GND</text>
<text x="63.2" y="141.9">+5V</text>
<text x="121.2" y="141">100n</text>
<text x="122.1" y="138.3">C3</text>
<text x="130.5" y="141.9">+5V</text>
<text x="221.1" y="139.3">R7</text>
<text x="225.1" y="139.3">1k</text>
<text x="229.5" y="139.3">+5V</text>
<text x="259.9" y="139.3">LED</text>
<text x="265.6" y="139.3">D3</text>
<text x="53.9" y="149.9">100n</text>
<text x="54.7" y="147.2">C2</text>
<text x="62.9" y="147.3">R3</text>
<text x="69.5" y="149.6">74LVC1G123</text>
<text x="73.2" y="146.8">U3A</text>
<text x="91.6" y="148.3">R4</text>
<text x="110.5" y="144.4">GND</text>
<text x="221.1" y="144.4">R8</text>
<text x="221.1" y="149.5">R5</text>
<text x="225.1" y="144.4">1k</text>
<text x="225.1" y="149.5">1k</text>
<text x="230.8" y="149.5">+5V</text>
<text x="259.9" y="149.5">LED</text>
<text x="259.9" y="144.4">LED</text>
<text x="265.6" y="149.5">D1</text>
<text x="265.6" y="144.4">D4</text>
<text x="63.2" y="150.1">100k</text>
<text x="67.8" y="155.8">Cext</text>
<text x="67.8" y="153.3">RCext</text>
<text x="80.7" y="153.3">Q</text>
<text x="91.1" y="151.1">68R</text>
<text x="128.9" y="154.4" transform="rotate(-90 128.9 154.4)">VCC</text>
<text x="221.1" y="153.3">R6</text>
<text x="225.1" y="153.3">1k</text>
<text x="229" y="154.6">+3V3</text>
<text x="259.9" y="154.6">LED</text>
<text x="265.6" y="154.6">D2</text>
<text x="50.8" y="158.4">GND</text>
<text x="67.8" y="160.9">~{A}</text>
<text x="134.3" y="157.5">U3B</text>
<text x="134.7" y="160.2">74LVC1G123</text>
<text x="254.6" y="160.4">GND</text>
<text x="67.8" y="163.4">B</text>
<text x="75.6" y="164.8" transform="rotate(-90 75.6 164.8)">CLR</text>
<text x="128.9" y="164.8" transform="rotate(-90 128.9 164.8)">GND</text>
<text x="81" y="172.3">+5V</text>
<text x="126.3" y="176.9">GND</text>
</g>
<g font-size="1.8">
<text x="20.3" y="35.5">ROW_A1_LV</text>
<text x="20.3" y="32.9">ROW_A0_LV</text>
<text x="71.1" y="32.9">PB0</text>
<text x="71.1" y="35.5">PB1</text>
<text x="161.3" y="34.2">ROW_A0_LV</text>
<text x="222.2" y="32.9">ROW_A0</text>
<text x="222.2" y="35.5">ROW_A1</text>
<text x="20.3" y="38">ROW_A2_LV</text>
<text x="20.3" y="40.5">ROW_~{E1}_LV</text>
<text x="71.1" y="40.5">PB4</text>
<text x="71.1" y="38">PB3</text>
<text x="85.1" y="40.5">PB4</text>
<text x="85.1" y="38">PB0</text>
<text x="109.2" y="40.5">PB5</text>
<text x="109.2" y="38">PB3</text>
<text x="161.3" y="36.7">ROW_A1_LV</text>
<text x="161.3" y="39.3">ROW_A2_LV</text>
<text x="161.3" y="41.8">ROW_~{E1}_LV</text>
<text x="222.2" y="40.5">ROW_~{E1}</text>
<text x="222.2" y="38">ROW_A2</text>
<text x="247.6" y="39.3">DIa</text>
<text x="247.6" y="41.8">DIc</text>
<text x="269.2" y="39.3">DIb</text>
<text x="20.3" y="43.1">LE/MOD/CA_LV</text>
<text x="20.3" y="45.6">CLK_LV</text>
<text x="71.1" y="45.6">PB6</text>
<text x="71.1" y="43.1">PB5</text>
<text x="85.1" y="45.6">PB8</text>
<text x="85.1" y="43.1">PB6</text>
<text x="109.2" y="43.1">PB7</text>
<text x="109.2" y="45.6">PB9</text>
<text x="137.2" y="44.3">LE/MOD/CA_LV</text>
<text x="161.3" y="46.9">CLK_LV</text>
<text x="205.7" y="44.3">LEx</text>
<text x="222.2" y="45.6">LE/MOD/CA</text>
<text x="247.6" y="44.3">ROW_~{E1}</text>
<text x="247.6" y="46.9">ROW_A1</text>
<text x="269.2" y="44.3">ROW_A2</text>
<text x="269.2" y="46.9">ROW_A0</text>
<text x="20.3" y="53.2">~{OE}/SW/~{ED}_inv_LV</text>
<text x="20.3" y="50.7">COPI_LV</text>
<text x="20.3" y="48.2">CIPO_LV</text>
<text x="35.1" y="53.3">PA8</text>
<text x="71.1" y="48.2">PB7</text>
<text x="71.1" y="53.2">PB9</text>
<text x="71.1" y="50.7">PB8</text>
<text x="161.3" y="52">~{OE}/SW/~{ED}_inv_LV</text>
<text x="161.3" y="49.4">COPI_LV</text>
<text x="222.2" y="48.2">CLK</text>
<text x="222.2" y="50.7">COPI_5V</text>
<text x="222.2" y="53.2">~{OE}/SW/~{ED}_inv</text>
<text x="247.6" y="49.4">ROW_E2</text>
<text x="269.2" y="52">LE/MOD/CA</text>
<text x="269.2" y="49.4">~{OE}/SW/~{ED}_inv</text>
<text x="29.2" y="55.8">PA9</text>
<text x="29.2" y="58.3">PA10 PA10</text>
<text x="71.1" y="55.8">PB10</text>
<text x="71.1" y="58.3">PB11</text>
<text x="247.6" y="59.6">DOx_A0</text>
<text x="269.2" y="54.5">CLK</text>
<text x="269.2" y="59.6">DOx_A1</text>
<text x="29.2" y="65.9">PA15 PA15</text>
<text x="71.1" y="60.9">PB12</text>
<text x="71.1" y="63.4">PB13</text>
<text x="71.1" y="65.9">PB14</text>
<text x="85.1" y="65.9">PB10</text>
<text x="85.1" y="63.4">PA9</text>
<text x="109.2" y="63.4">PB1</text>
<text x="109.2" y="65.9">PB11</text>
<text x="247.6" y="62.1">DOx</text>
<text x="71.1" y="68.5">PB15</text>
<text x="85.1" y="71">PB14</text>
<text x="85.1" y="68.5">PB12</text>
<text x="109.2" y="68.5">PB13</text>
<text x="109.2" y="71">PB15</text>
<text x="198.1" y="81.2">COPI_5V</text>
<text x="222.2" y="81.2">DIa</text>
<text x="201.9" y="88.8">DOc</text>
<text x="201.9" y="85">DOa</text>
<text x="222.2" y="85">DIc</text>
<text x="222.2" y="88.8">DIb</text>
<text x="201.9" y="92.6">DOb</text>
<text x="222.2" y="92.6">CIPO_5V</text>
<text x="248.9" y="93.9">DOa</text>
<text x="269.2" y="93.9">DOb</text>
<text x="248.9" y="96.4">DOc</text>
<text x="203.2" y="115.5">CIPO_5V</text>
<text x="223.5" y="115.5">CIPO_LV</text>
<text x="260.3" y="135.8">ROW_~{E1}</text>
<text x="229.9" y="143.4">ROW_E2</text>
<text x="97.8" y="152.3">ROW_E2</text>
<text x="55.9" y="162.5">LEx</text>
</g>
<g font-size="1.8" fill="#0000c2">
<text x="95.2" y="88">Break out all</text>
<text x="255.3" y="85.5">first LED panel in</text>
<text x="255.3" y="87.5">chain 'controller' port</text>
<text x="95.2" y="90.1">the GPIOs!</text>
<text x="255.3" y="124.9">last LED panel in</text>
<text x="255.3" y="126.9">chain output port</text>
<text x="66" y="136.3">100kOhm, 100nF at 5V</text>
<text x="66.5" y="138.3">time constant: 10ms</text>
<text x="90.2" y="158.6">Make sure that LED panel</text>
<text x="90.2" y="160.6">row drivers (via E2) only</text>
<text x="90.2" y="162.7">are enabled when LE pin</text>
<text x="90.2" y="164.7">is regularly going L-&gt;H</text>
<text x="90.2" y="166.8">(then we assume the controller</text>
<text x="90.7" y="168.8">is alive)</text>
</g>
</svg>
